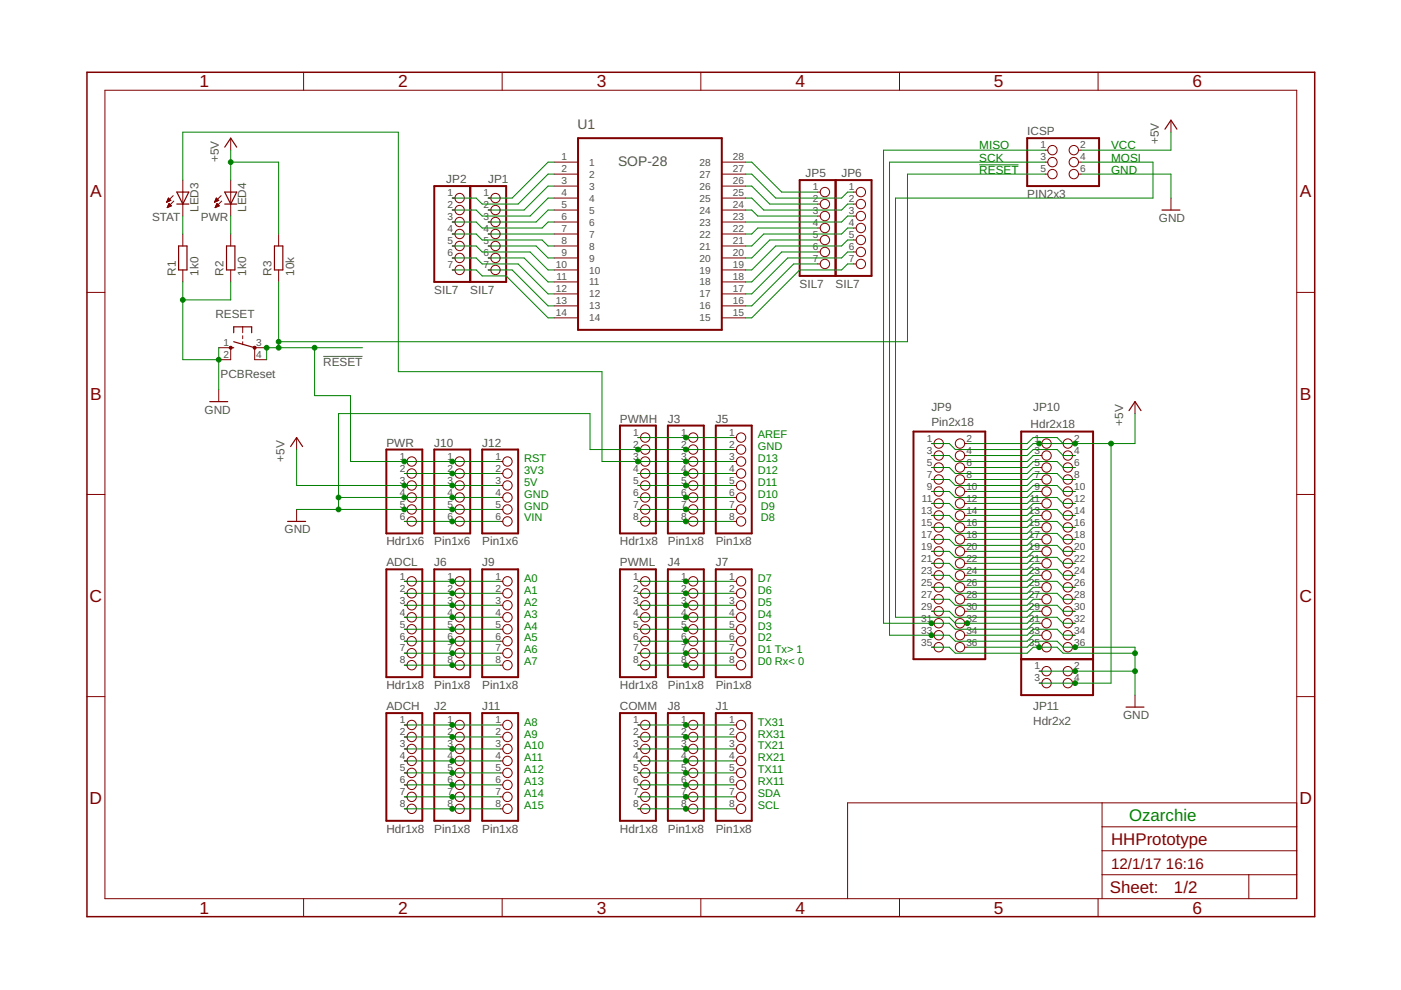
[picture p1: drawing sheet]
<svg xmlns="http://www.w3.org/2000/svg" width="297mm" height="210mm" viewBox="0 0 297 210" stroke-linecap="round" stroke-linejoin="round" font-family="sans-serif">
<path d="M68.5 75.6h8.4" fill="none" stroke="#505050" stroke-width=".21"/>
<g fill="none" stroke="#800000" stroke-width=".42">
<path d="M92.1 39.5h15.2v20.3h-15.2zM99.7 39.5v20.3M122.6 29.3h30.4v40.6h-30.4zM169.5 38.2h15.3v20.3h-15.3zM177.2 38.2v20.3M217.8 29.3h15.2v10.2h-15.2zM81.9 95.3h7.6v17.8h-7.6zM92.1 95.3h7.6v17.8h-7.6zM102.2 95.3h7.7v17.8h-7.7zM131.4 90.2h7.7v22.9h-7.7zM141.6 90.2h7.6v22.9h-7.6zM151.8 90.2h7.6v22.9h-7.6z"/>
<path d="M193.7 91.5h15.2v48.3h-15.2zM216.5 91.5h15.3v55.9h-15.3zM81.9 120.7h7.6v22.9h-7.6zM92.1 120.7h7.6v22.9h-7.6zM102.2 120.7h7.7v22.9h-7.7zM131.4 120.7h7.7v22.9h-7.7zM141.6 120.7h7.6v22.9h-7.6zM151.8 120.7h7.6v22.9h-7.6zM216.5 139.8h15.3M81.9 151.2h7.6v22.8h-7.6zM92.1 151.2h7.6v22.8h-7.6zM102.2 151.2h7.7v22.8h-7.7z"/>
<path d="M131.4 151.2h7.7v22.8h-7.7zM141.6 151.2h7.6v22.8h-7.6zM151.8 151.2h7.6v22.8h-7.6z"/>
</g>
<g fill="none" stroke="#800000" stroke-width=".21">
<path d="M22.2 19.1h252.7v171.4h-252.7zM64.4 15.3v3.8M106.5 15.3v3.8M148.6 15.3v3.8M190.7 15.3v3.8M232.8 15.3v3.8M38.8 38.2v7.6M48.9 29.3v2.5M48.9 38.2v7.6M117.5 34.4h5.1M117.5 36.9h5.1M117.5 39.5h5.1"/>
<path d="M153 34.4h5.1M153 36.9h5.1M153 39.5h5.1M221.6 31.8h.6M221.6 34.4h.6M221.6 36.9h.6M228.7 31.8h.5M228.7 34.4h.5M228.7 36.9h.5M248.3 25.5v2.5M35.3 42.9h.1M35.4 42.7h.2"/>
<path d="M35.4 42.6h.5M35.5 43.9h.1M35.5 42.5h.7M35.5 42.4h.6M35.5 43.8h.4M35.6 42.3h.4M35.6 43.7h.6M35.6 42.1h.3M35.6 43.6h.7M35.7 42h.1M35.7 43.5h.5M35.8 43.3h.2"/>
<path d="M35.8 43.2h.1M35.8 43.1l.5 .5-.8 .4zM36.2 42.5l-.5-.5-.4 .9M36.2 42.5l-.9 .4M36.7 41.5l-1.4 1.4M36.9 42.6l-1.4 1.4M38.8 49.6v2.6M38.8 57.2v2.6M45.5 42.9h.1M45.6 42.7h.2M45.6 42.6h.5M45.6 42.5h.8"/>
<path d="M45.6 43.9h.2M45.7 42.4h.5M45.7 43.8h.4M45.7 42.3h.4M45.7 43.7h.7M45.8 42.1h.2M45.8 43.6h.6M45.8 42h.1M45.8 43.5h.5M45.9 43.3h.3M46 43.2h.1M46 43.1l.5 .5-.9 .4z"/>
<path d="M46.4 42.5l-.5-.5-.4 .9M46.4 42.5l-.9 .4M46.9 41.5l-1.4 1.4M47 42.6l-1.4 1.4M48.9 49.6v2.6M48.9 57.2v2.6M59.1 49.6v2.6M59.1 57.2v2.6M95.9 42h.6M95.9 44.5h.6M95.9 47.1h.6M95.9 49.6h.6"/>
<path d="M95.9 52.2h.6M95.9 54.7h.6M95.9 57.2h.6M103.5 42h.6M103.5 44.5h.6M103.5 47.1h.6M103.5 49.6h.6M103.5 52.2h.6M103.5 54.7h.6M103.5 57.2h.6M117.5 42h5.1M117.5 44.5h5.1"/>
<path d="M117.5 47.1h5.1M117.5 49.6h5.1M117.5 52.2h5.1M117.5 54.7h5.1M117.5 57.2h5.1M117.5 59.8h5.1M153 42h5.1M153 44.5h5.1M153 47.1h5.1M153 49.6h5.1M153 52.2h5.1M153 54.7h5.1"/>
<path d="M153 57.2h5.1M153 59.8h5.1M173.4 40.7h.5M173.4 43.3h.5M173.4 45.8h.5M173.4 48.3h.5M173.4 50.9h.5M173.4 53.4h.5M173.4 56h.5M181 40.7h.5M181 43.3h.5M181 45.8h.5"/>
<path d="M181 48.3h.5M181 50.9h.5M181 53.4h.5M181 56h.5M248.3 42v2.5M18.4 62h3.8M46.4 73.7h2.5v2.6h-2.5M51.5 69.3v1.2M51.5 71.2v.6M51.5 72.5v.6M56.5 73.7h-2.5v2.6h2.5M117.5 62.3h5.1"/>
<path d="M117.5 64.9h5.1M117.5 67.4h5.1M153 62.3h5.1M153 64.9h5.1M153 67.4h5.1M274.9 62h3.8M46.4 82.6v2.6M62.9 92.8v2.5M85.7 97.9h.6M95.9 97.9h.6M106 97.9h.6M135.3 92.8h.5"/>
<path d="M135.3 95.3h.5M135.3 97.9h.5M145.4 92.8h.6M145.4 95.3h.6M145.4 97.9h.6M155.6 92.8h.5M155.6 95.3h.5M155.6 97.9h.5M197.5 94h.5M197.5 96.6h.5M197.5 99.1h.5M204.5 94h.6"/>
<path d="M204.5 96.6h.6M204.5 99.1h.6M220.3 94h.6M220.3 96.6h.6M220.3 99.1h.6M227.4 94h.5M227.4 96.6h.5M227.4 99.1h.5M240.6 85.2v2.5M18.4 104.8h3.8M62.9 108v2.6M85.7 100.4h.6"/>
<path d="M85.7 102.9h.6M85.7 105.5h.6M85.7 108h.6M85.7 110.6h.6M95.9 100.4h.6M95.9 102.9h.6M95.9 105.5h.6M95.9 108h.6M95.9 110.6h.6M106 100.4h.6M106 102.9h.6M106 105.5h.6"/>
<path d="M106 108h.6M106 110.6h.6M135.3 100.4h.5M135.3 102.9h.5M135.3 105.5h.5M135.3 108h.5M135.3 110.6h.5M145.4 100.4h.6M145.4 102.9h.6M145.4 105.5h.6M145.4 108h.6M145.4 110.6h.6"/>
<path d="M155.6 100.4h.5M155.6 102.9h.5M155.6 105.5h.5M155.6 108h.5M155.6 110.6h.5M197.5 101.7h.5M197.5 104.2h.5M197.5 106.7h.5M197.5 109.3h.5M197.5 111.8h.5M197.5 114.4h.5M197.5 116.9h.5"/>
<path d="M197.5 119.4h.5M204.5 101.7h.6M204.5 104.2h.6M204.5 106.7h.6M204.5 109.3h.6M204.5 111.8h.6M204.5 114.4h.6M204.5 116.9h.6M204.5 119.4h.6M220.3 101.7h.6M220.3 104.2h.6M220.3 106.7h.6"/>
<path d="M220.3 109.3h.6M220.3 111.8h.6M220.3 114.4h.6M220.3 116.9h.6M220.3 119.4h.6M227.4 101.7h.5M227.4 104.2h.5M227.4 106.7h.5M227.4 109.3h.5M227.4 111.8h.5M227.4 114.4h.5M227.4 116.9h.5"/>
<path d="M227.4 119.4h.5M274.9 104.8h3.8M85.7 123.3h.6M85.7 125.8h.6M85.7 128.3h.6M85.7 130.9h.6M85.7 133.4h.6M85.7 136h.6M85.7 138.5h.6M95.9 123.3h.6M95.9 125.8h.6M95.9 128.3h.6"/>
<path d="M95.9 130.9h.6M95.9 133.4h.6M95.9 136h.6M95.9 138.5h.6M106 123.3h.6M106 125.8h.6M106 128.3h.6M106 130.9h.6M106 133.4h.6M106 136h.6M106 138.5h.6M135.3 123.3h.5"/>
<path d="M135.3 125.8h.5M135.3 128.3h.5M135.3 130.9h.5M135.3 133.4h.5M135.3 136h.5M135.3 138.5h.5M145.4 123.3h.6M145.4 125.8h.6M145.4 128.3h.6M145.4 130.9h.6M145.4 133.4h.6M145.4 136h.6"/>
<path d="M145.4 138.5h.6M155.6 123.3h.5M155.6 125.8h.5M155.6 128.3h.5M155.6 130.9h.5M155.6 133.4h.5M155.6 136h.5M155.6 138.5h.5M197.5 122h.5M197.5 124.5h.5M197.5 127.1h.5M197.5 129.6h.5"/>
<path d="M197.5 132.1h.5M197.5 134.7h.5M197.5 137.2h.5M204.5 122h.6M204.5 124.5h.6M204.5 127.1h.6M204.5 129.6h.6M204.5 132.1h.6M204.5 134.7h.6M204.5 137.2h.6M220.3 122h.6M220.3 124.5h.6"/>
<path d="M220.3 127.1h.6M220.3 129.6h.6M220.3 132.1h.6M220.3 134.7h.6M220.3 137.2h.6M227.4 122h.5M227.4 124.5h.5M227.4 127.1h.5M227.4 129.6h.5M227.4 132.1h.5M227.4 134.7h.5M227.4 137.2h.5"/>
<path d="M18.4 147.7h3.8M85.7 141h.6M85.7 153.7h.6M85.7 156.3h.6M85.7 158.8h.6M95.9 141h.6M95.9 153.7h.6M95.9 156.3h.6M95.9 158.8h.6M106 141h.6M106 153.7h.6M106 156.3h.6"/>
<path d="M106 158.8h.6M135.3 141h.5M135.3 153.7h.5M135.3 156.3h.5M135.3 158.8h.5M145.4 141h.6M145.4 153.7h.6M145.4 156.3h.6M145.4 158.8h.6M155.6 141h.5M155.6 153.7h.5M155.6 156.3h.5"/>
<path d="M155.6 158.8h.5M220.3 142.3h.6M220.3 144.8h.6M227.4 142.3h.5M227.4 144.8h.5M240.6 147.4v2.5M274.9 147.7h3.8M85.7 161.3h.6M85.7 163.9h.6M85.7 166.4h.6M85.7 169h.6M85.7 171.5h.6"/>
<path d="M95.9 161.3h.6M95.9 163.9h.6M95.9 166.4h.6M95.9 169h.6M95.9 171.5h.6M106 161.3h.6M106 163.9h.6M106 166.4h.6M106 169h.6M106 171.5h.6M135.3 161.3h.5M135.3 163.9h.5"/>
<path d="M135.3 166.4h.5M135.3 169h.5M135.3 171.5h.5M145.4 161.3h.6M145.4 163.9h.6M145.4 166.4h.6M145.4 169h.6M145.4 171.5h.6M155.6 161.3h.5M155.6 163.9h.5M155.6 166.4h.5M155.6 169h.5"/>
<path d="M155.6 171.5h.5M233.7 170.2v20.3M233.7 175.3h41.2M274.9 170.2h-95.2v20.3M64.4 190.5v3.9M106.5 190.5v3.9M148.6 190.5v3.9M190.7 190.5v3.9M232.8 190.5v3.9M233.7 185.5h41.2M233.7 180.4h41.2M264.8 185.5v5"/>
<circle cx="223.1" cy="31.8" r=".99"/>
<circle cx="223.1" cy="34.4" r=".99"/>
<circle cx="223.1" cy="36.9" r=".99"/>
<circle cx="227.7" cy="31.8" r=".99"/>
<circle cx="227.7" cy="34.4" r=".99"/>
<circle cx="227.7" cy="36.9" r=".99"/>
<circle cx="97.5" cy="42" r=".99"/>
<circle cx="97.5" cy="47.1" r=".99"/>
<circle cx="97.5" cy="54.7" r=".99"/>
<circle cx="97.5" cy="57.2" r=".99"/>
<circle cx="97.5" cy="44.5" r=".99"/>
<circle cx="97.5" cy="52.2" r=".99"/>
<circle cx="97.5" cy="49.6" r=".99"/>
<circle cx="105.1" cy="42" r=".99"/>
<circle cx="105.1" cy="47.1" r=".99"/>
<circle cx="105.1" cy="49.6" r=".99"/>
<circle cx="105.1" cy="52.2" r=".99"/>
<circle cx="105.1" cy="44.5" r=".99"/>
<circle cx="105.1" cy="54.7" r=".99"/>
<circle cx="105.1" cy="57.2" r=".99"/>
<circle cx="174.9" cy="40.7" r=".99"/>
<circle cx="174.9" cy="43.3" r=".99"/>
<circle cx="174.9" cy="48.3" r=".99"/>
<circle cx="174.9" cy="50.9" r=".99"/>
<circle cx="174.9" cy="53.4" r=".99"/>
<circle cx="174.9" cy="45.8" r=".99"/>
<circle cx="174.9" cy="56" r=".99"/>
<circle cx="182.5" cy="40.7" r=".99"/>
<circle cx="182.5" cy="43.3" r=".99"/>
<circle cx="182.5" cy="45.8" r=".99"/>
<circle cx="182.5" cy="50.9" r=".99"/>
<circle cx="182.5" cy="56" r=".99"/>
<circle cx="182.5" cy="48.3" r=".99"/>
<circle cx="182.5" cy="53.4" r=".99"/>
<circle cx="87.3" cy="97.9" r=".99"/>
<circle cx="97.5" cy="97.9" r=".99"/>
<circle cx="107.6" cy="97.9" r=".99"/>
<circle cx="136.8" cy="97.9" r=".99"/>
<circle cx="136.8" cy="95.3" r=".99"/>
<circle cx="136.8" cy="92.8" r=".99"/>
<circle cx="147" cy="97.9" r=".99"/>
<circle cx="147" cy="92.8" r=".99"/>
<circle cx="147" cy="95.3" r=".99"/>
<circle cx="157.1" cy="92.8" r=".99"/>
<circle cx="157.1" cy="95.3" r=".99"/>
<circle cx="157.1" cy="97.9" r=".99"/>
<circle cx="199" cy="96.6" r=".99"/>
<circle cx="199" cy="99.1" r=".99"/>
<circle cx="199" cy="94" r=".99"/>
<circle cx="203.5" cy="96.6" r=".99"/>
<circle cx="203.5" cy="94" r=".99"/>
<circle cx="203.5" cy="99.1" r=".99"/>
<circle cx="221.9" cy="96.6" r=".99"/>
<circle cx="221.9" cy="94" r=".99"/>
<circle cx="221.9" cy="99.1" r=".99"/>
<circle cx="226.4" cy="96.6" r=".99"/>
<circle cx="226.4" cy="99.1" r=".99"/>
<circle cx="226.4" cy="94" r=".99"/>
<circle cx="87.3" cy="100.4" r=".99"/>
<circle cx="87.3" cy="102.9" r=".99"/>
<circle cx="87.3" cy="108" r=".99"/>
<circle cx="87.3" cy="110.6" r=".99"/>
<circle cx="87.3" cy="105.5" r=".99"/>
<circle cx="97.5" cy="110.6" r=".99"/>
<circle cx="97.5" cy="100.4" r=".99"/>
<circle cx="97.5" cy="102.9" r=".99"/>
<circle cx="97.5" cy="105.5" r=".99"/>
<circle cx="97.5" cy="108" r=".99"/>
<circle cx="107.6" cy="108" r=".99"/>
<circle cx="107.6" cy="100.4" r=".99"/>
<circle cx="107.6" cy="102.9" r=".99"/>
<circle cx="107.6" cy="110.6" r=".99"/>
<circle cx="107.6" cy="105.5" r=".99"/>
<circle cx="136.8" cy="105.5" r=".99"/>
<circle cx="136.8" cy="108" r=".99"/>
<circle cx="136.8" cy="102.9" r=".99"/>
<circle cx="136.8" cy="110.6" r=".99"/>
<circle cx="136.8" cy="100.4" r=".99"/>
<circle cx="147" cy="102.9" r=".99"/>
<circle cx="147" cy="100.4" r=".99"/>
<circle cx="147" cy="105.5" r=".99"/>
<circle cx="147" cy="108" r=".99"/>
<circle cx="147" cy="110.6" r=".99"/>
<circle cx="157.1" cy="108" r=".99"/>
<circle cx="157.1" cy="102.9" r=".99"/>
<circle cx="157.1" cy="105.5" r=".99"/>
<circle cx="157.1" cy="100.4" r=".99"/>
<circle cx="157.1" cy="110.6" r=".99"/>
<circle cx="199" cy="104.2" r=".99"/>
<circle cx="199" cy="106.7" r=".99"/>
<circle cx="199" cy="111.8" r=".99"/>
<circle cx="199" cy="116.9" r=".99"/>
<circle cx="199" cy="101.7" r=".99"/>
<circle cx="199" cy="109.3" r=".99"/>
<circle cx="199" cy="114.4" r=".99"/>
<circle cx="199" cy="119.4" r=".99"/>
<circle cx="203.5" cy="101.7" r=".99"/>
<circle cx="203.5" cy="106.7" r=".99"/>
<circle cx="203.5" cy="109.3" r=".99"/>
<circle cx="203.5" cy="111.8" r=".99"/>
<circle cx="203.5" cy="116.9" r=".99"/>
<circle cx="203.5" cy="119.4" r=".99"/>
<circle cx="203.5" cy="104.2" r=".99"/>
<circle cx="203.5" cy="114.4" r=".99"/>
<circle cx="221.9" cy="101.7" r=".99"/>
<circle cx="221.9" cy="104.2" r=".99"/>
<circle cx="221.9" cy="109.3" r=".99"/>
<circle cx="221.9" cy="111.8" r=".99"/>
<circle cx="221.9" cy="116.9" r=".99"/>
<circle cx="221.9" cy="119.4" r=".99"/>
<circle cx="221.9" cy="106.7" r=".99"/>
<circle cx="221.9" cy="114.4" r=".99"/>
<circle cx="226.4" cy="106.7" r=".99"/>
<circle cx="226.4" cy="111.8" r=".99"/>
<circle cx="226.4" cy="104.2" r=".99"/>
<circle cx="226.4" cy="114.4" r=".99"/>
<circle cx="226.4" cy="116.9" r=".99"/>
<circle cx="226.4" cy="101.7" r=".99"/>
<circle cx="226.4" cy="109.3" r=".99"/>
<circle cx="226.4" cy="119.4" r=".99"/>
<circle cx="87.3" cy="130.9" r=".99"/>
<circle cx="87.3" cy="123.3" r=".99"/>
<circle cx="87.3" cy="125.8" r=".99"/>
<circle cx="87.3" cy="133.4" r=".99"/>
<circle cx="87.3" cy="136" r=".99"/>
<circle cx="87.3" cy="138.5" r=".99"/>
<circle cx="87.3" cy="128.3" r=".99"/>
<circle cx="97.5" cy="123.3" r=".99"/>
<circle cx="97.5" cy="125.8" r=".99"/>
<circle cx="97.5" cy="128.3" r=".99"/>
<circle cx="97.5" cy="130.9" r=".99"/>
<circle cx="97.5" cy="136" r=".99"/>
<circle cx="97.5" cy="133.4" r=".99"/>
<circle cx="97.5" cy="138.5" r=".99"/>
<circle cx="107.6" cy="123.3" r=".99"/>
<circle cx="107.6" cy="125.8" r=".99"/>
<circle cx="107.6" cy="136" r=".99"/>
<circle cx="107.6" cy="128.3" r=".99"/>
<circle cx="107.6" cy="130.9" r=".99"/>
<circle cx="107.6" cy="133.4" r=".99"/>
<circle cx="107.6" cy="138.5" r=".99"/>
<circle cx="136.8" cy="136" r=".99"/>
<circle cx="136.8" cy="128.3" r=".99"/>
<circle cx="136.8" cy="125.8" r=".99"/>
<circle cx="136.8" cy="130.9" r=".99"/>
<circle cx="136.8" cy="133.4" r=".99"/>
<circle cx="136.8" cy="138.5" r=".99"/>
<circle cx="136.8" cy="123.3" r=".99"/>
<circle cx="147" cy="128.3" r=".99"/>
<circle cx="147" cy="130.9" r=".99"/>
<circle cx="147" cy="136" r=".99"/>
<circle cx="147" cy="123.3" r=".99"/>
<circle cx="147" cy="125.8" r=".99"/>
<circle cx="147" cy="138.5" r=".99"/>
<circle cx="147" cy="133.4" r=".99"/>
<circle cx="157.1" cy="123.3" r=".99"/>
<circle cx="157.1" cy="128.3" r=".99"/>
<circle cx="157.1" cy="133.4" r=".99"/>
<circle cx="157.1" cy="136" r=".99"/>
<circle cx="157.1" cy="125.8" r=".99"/>
<circle cx="157.1" cy="130.9" r=".99"/>
<circle cx="157.1" cy="138.5" r=".99"/>
<circle cx="199" cy="127.1" r=".99"/>
<circle cx="199" cy="124.5" r=".99"/>
<circle cx="199" cy="134.7" r=".99"/>
<circle cx="199" cy="122" r=".99"/>
<circle cx="199" cy="132.1" r=".99"/>
<circle cx="199" cy="137.2" r=".99"/>
<circle cx="199" cy="129.6" r=".99"/>
<circle cx="203.5" cy="127.1" r=".99"/>
<circle cx="203.5" cy="134.7" r=".99"/>
<circle cx="203.5" cy="122" r=".99"/>
<circle cx="203.5" cy="124.5" r=".99"/>
<circle cx="203.5" cy="132.1" r=".99"/>
<circle cx="203.5" cy="137.2" r=".99"/>
<circle cx="203.5" cy="129.6" r=".99"/>
<circle cx="221.9" cy="122" r=".99"/>
<circle cx="221.9" cy="129.6" r=".99"/>
<circle cx="221.9" cy="127.1" r=".99"/>
<circle cx="221.9" cy="124.5" r=".99"/>
<circle cx="221.9" cy="134.7" r=".99"/>
<circle cx="221.9" cy="132.1" r=".99"/>
<circle cx="221.9" cy="137.2" r=".99"/>
<circle cx="226.4" cy="127.1" r=".99"/>
<circle cx="226.4" cy="122" r=".99"/>
<circle cx="226.4" cy="124.5" r=".99"/>
<circle cx="226.4" cy="137.2" r=".99"/>
<circle cx="226.4" cy="129.6" r=".99"/>
<circle cx="226.4" cy="132.1" r=".99"/>
<circle cx="226.4" cy="134.7" r=".99"/>
<circle cx="87.3" cy="153.7" r=".99"/>
<circle cx="87.3" cy="141" r=".99"/>
<circle cx="87.3" cy="158.8" r=".99"/>
<circle cx="87.3" cy="156.3" r=".99"/>
<circle cx="97.5" cy="156.3" r=".99"/>
<circle cx="97.5" cy="153.7" r=".99"/>
<circle cx="97.5" cy="141" r=".99"/>
<circle cx="97.5" cy="158.8" r=".99"/>
<circle cx="107.6" cy="141" r=".99"/>
<circle cx="107.6" cy="153.7" r=".99"/>
<circle cx="107.6" cy="156.3" r=".99"/>
<circle cx="107.6" cy="158.8" r=".99"/>
<circle cx="136.8" cy="141" r=".99"/>
<circle cx="136.8" cy="158.8" r=".99"/>
<circle cx="136.8" cy="156.3" r=".99"/>
<circle cx="136.8" cy="153.7" r=".99"/>
<circle cx="147" cy="141" r=".99"/>
<circle cx="147" cy="153.7" r=".99"/>
<circle cx="147" cy="156.3" r=".99"/>
<circle cx="147" cy="158.8" r=".99"/>
<circle cx="157.1" cy="141" r=".99"/>
<circle cx="157.1" cy="153.7" r=".99"/>
<circle cx="157.1" cy="156.3" r=".99"/>
<circle cx="157.1" cy="158.8" r=".99"/>
<circle cx="221.9" cy="144.8" r=".99"/>
<circle cx="221.9" cy="142.3" r=".99"/>
<circle cx="226.4" cy="144.8" r=".99"/>
<circle cx="226.4" cy="142.3" r=".99"/>
<circle cx="87.3" cy="161.3" r=".99"/>
<circle cx="87.3" cy="163.9" r=".99"/>
<circle cx="87.3" cy="169" r=".99"/>
<circle cx="87.3" cy="166.4" r=".99"/>
<circle cx="87.3" cy="171.5" r=".99"/>
<circle cx="97.5" cy="166.4" r=".99"/>
<circle cx="97.5" cy="161.3" r=".99"/>
<circle cx="97.5" cy="169" r=".99"/>
<circle cx="97.5" cy="171.5" r=".99"/>
<circle cx="97.5" cy="163.9" r=".99"/>
<circle cx="107.6" cy="169" r=".99"/>
<circle cx="107.6" cy="161.3" r=".99"/>
<circle cx="107.6" cy="163.9" r=".99"/>
<circle cx="107.6" cy="171.5" r=".99"/>
<circle cx="107.6" cy="166.4" r=".99"/>
<circle cx="136.8" cy="161.3" r=".99"/>
<circle cx="136.8" cy="171.5" r=".99"/>
<circle cx="136.8" cy="163.9" r=".99"/>
<circle cx="136.8" cy="166.4" r=".99"/>
<circle cx="136.8" cy="169" r=".99"/>
<circle cx="147" cy="161.3" r=".99"/>
<circle cx="147" cy="166.4" r=".99"/>
<circle cx="147" cy="169" r=".99"/>
<circle cx="147" cy="171.5" r=".99"/>
<circle cx="147" cy="163.9" r=".99"/>
<circle cx="157.1" cy="163.9" r=".99"/>
<circle cx="157.1" cy="169" r=".99"/>
<circle cx="157.1" cy="171.5" r=".99"/>
<circle cx="157.1" cy="161.3" r=".99"/>
<circle cx="157.1" cy="166.4" r=".99"/>
</g>
<g fill="none" stroke="#800000" stroke-width=".25">
<path d="M47.6 31.2l1.3-1.9 1.3 1.9M247 27.4l1.3-1.9 1.2 1.9M37.5 40.7h2.5l-1.2 2.6zM37.5 43.3h2.5M37.9 52.2h1.7v5h-1.7zM47.6 43.3h2.6M47.6 40.7h2.6l-1.3 2.6zM48 52.2h1.8v5h-1.8zM58.2 52.2h1.8v5h-1.8zM246.4 44.5h3.8M48.9 73.7h.7M49.6 70.5v-1.2h3.8v1.2"/>
<path d="M49.6 72.5l4.4 1.2M44.5 85.2h3.8M61.6 94.7l1.3-1.9 1.3 1.9M239.4 87.1l1.2-1.9 1.3 1.9M61 110.6h3.8M238.7 149.9h3.8"/>
</g>
<g fill="#800000" stroke="#800000" stroke-width=".21">
<circle cx="54" cy="73.7" r=".33"/>
<circle cx="48.9" cy="73.7" r=".33"/>
</g>
<path d="M18.4 15.3h260.3v179.1h-260.3z" fill="none" stroke="#800000" stroke-width=".32"/>
<g fill="none" stroke="#008000" stroke-width=".21">
<path d="M38.8 38.2v-10.2h45.7v50.8h43.1v19.1h28M48.9 31.8v6.4M48.9 34.4h10.2v15.2M117.5 34.4h-1.3l-7.6 7.6h-5.1M117.5 36.9h-1.3l-6.3 6.4h-7.7l-1.2-1.3h-5.1M117.5 39.5h-1.3l-5.1 5h-7.6M158.1 34.4h1.3l6.3 6.3h7.7M158.1 36.9h1.3l5.1 5.1h13.9l1.3-1.3h1.3M158.1 39.5h1.3l3.8 3.8h10.2M207.6 34.9h8.3M221.6 31.8h-34.3v100.3h14l1.2 1.3h15.3l1.3-1.3h1.2M221.6 34.4h-33v100.3h12.7l1.2 1.3h15.3l1.3-1.3h1.2"/>
<path d="M221.6 36.9h-29.2v35.6h-133.3M229.2 36.9h19.1v5.1M229.2 34.4h15.3v7.6h-54.6v88.9h11.4l1.2 1.2h15.3l1.3-1.2h5l1.3 1.2h2.5M248.3 28v3.8h-19.1M38.8 45.8v3.8M38.8 59.8v16.5h7.6M48.9 45.8v3.8M48.9 59.8v3.8h-10.1M59.1 59.8v13.9M95.9 47.1h5.1l1.2 1.2h12.7l1.3-1.2h1.3M95.9 54.7h5.1l1.2 1.3h7.7l6.3 6.3h1.3M95.9 49.6h5.1l1.2 1.3h12.7l1.3 1.3h1.3"/>
<path d="M95.9 52.2h5.1l1.2 1.2h10.2l3.8 3.8h1.3M95.9 57.2h5.1l1.2 1.3h5.1l8.9 8.9h1.3M103.5 54.7h7.6l5.1 5.1h1.3M103.5 49.6h14M103.5 57.2h5.1l7.6 7.7h1.3M103.5 52.2h10.2l2.5 2.5h1.3M117.5 42h-1.3l-3.8 3.8h-10.2l-1.2-1.3h-5.1M117.5 44.5h-1.3l-2.5 2.6h-10.2M158.1 44.5h1.3l1.3 1.3h12.7M158.1 42h1.3l2.5 2.5h16.5l1.3-1.2h1.3M173.4 48.3h-12.7l-1.3 1.3h-1.3M173.4 50.9h-10.2l-3.8 3.8h-1.3"/>
<path d="M173.4 53.4h-7.7l-6.3 6.4h-1.3M173.4 56h-5.1l-8.9 8.9h-1.3M181 45.8h-1.3l-1.3 1.3h-20.3M181 48.3h-1.3l-1.3 1.3h-16.5l-2.5 2.6h-1.3M181 50.9h-1.3l-1.3 1.3h-13.9l-5.1 5h-1.3M181 53.4h-1.3l-1.3 1.3h-11.4l-7.6 7.6h-1.3M181 56h-1.3l-1.3 1.2h-8.9l-10.1 10.2h-1.3M46.4 73.7v8.9M66.7 73.7v10.2h7.6v14h31.7M76.9 73.7h-20.4v2.6M62.9 95.3v7.6h43.1M135.3 92.8h20.3"/>
<path d="M155.6 95.3h-30.5v-7.6h-53.3v20.3M197.5 96.6h3.8l1.2 1.3h15.3l1.3-1.3h1.2M197.5 99.1h3.8l1.2 1.3h15.3l1.3-1.3h1.2M205.1 94h12.7l1.3-1.2h5l1.3 1.2M205.1 96.6h12.7l1.3-1.3h5l1.3 1.3h2.5M205.1 99.1h12.7l1.3-1.2h5l1.3 1.2h2.5M235.6 94v50.8h-15.3M240.6 87.7v6.3h-21.5l-1.3 1.3h-15.3l-1.2-1.3h-3.8M62.9 108h43.1M71.8 105.5h34.2M85.7 110.6h20.3M85.7 100.4h20.3"/>
<path d="M135.3 102.9h20.3M135.3 105.5h20.3M135.3 108h20.3M135.3 110.6h20.3M135.3 100.4h20.3M197.5 101.7h3.8l1.2 1.2h15.3l1.3-1.2h1.2M197.5 104.2h3.8l1.2 1.3h15.3l1.3-1.3h1.2M197.5 106.7h3.8l1.2 1.3h15.3l1.3-1.3h1.2M197.5 109.3h3.8l1.2 1.3h15.3l1.3-1.3h1.2M197.5 111.8h3.8l1.2 1.3h15.3l1.3-1.3h1.2M197.5 114.4h3.8l1.2 1.2h15.3l1.3-1.2h1.2M197.5 116.9h3.8l1.2 1.3h15.3l1.3-1.3h1.2"/>
<path d="M197.5 119.4h3.8l1.2 1.3h15.3l1.3-1.3h1.2M205.1 104.2h12.7l1.3-1.3h5l1.3 1.3h2.5M205.1 106.7h12.7l1.3-1.2h5l1.3 1.2h2.5M205.1 109.3h12.7l1.3-1.3h5l1.3 1.3h2.5M205.1 111.8h12.7l1.3-1.2h5l1.3 1.2h2.5M205.1 101.7h12.7l1.3-1.3h5l1.3 1.3h2.5M205.1 114.4h12.7l1.3-1.3h5l1.3 1.3h2.5M205.1 116.9h12.7l1.3-1.3h5l1.3 1.3h2.5M205.1 119.4h12.7l1.3-1.2h5l1.3 1.2h2.5M85.7 138.5h20.3M85.7 136h20.3M85.7 123.3h20.3"/>
<path d="M85.7 125.8h20.3M85.7 128.3h20.3M85.7 130.9h20.3M85.7 133.4h20.3M135.3 138.5h20.3M135.3 136h20.3M135.3 123.3h20.3M135.3 125.8h20.3M135.3 128.3h20.3M135.3 130.9h20.3M135.3 133.4h20.3M197.5 137.2h3.8l1.2 1.3h15.3l1.3-1.3h5l1.3 1.3h15.2"/>
<path d="M197.5 122h3.8l1.2 1.3h15.3l1.3-1.3h1.2M197.5 124.5h3.8l1.2 1.3h15.3l1.3-1.3h1.2M197.5 127.1h3.8l1.2 1.2h15.3l1.3-1.2h1.2M197.5 129.6h3.8l1.2 1.3h15.3l1.3-1.3h1.2M205.1 137.2h12.7l1.3-1.2h5l1.3 1.2h15.2v10.2M205.1 124.5h12.7l1.3-1.2h5l1.3 1.2h2.5M205.1 127.1h12.7l1.3-1.3h5l1.3 1.3h2.5M205.1 129.6h12.7l1.3-1.3h5l1.3 1.3h2.5M205.1 134.7h12.7l1.3-1.3h5l1.3 1.3h2.5M205.1 122h12.7l1.3-1.3h5l1.3 1.3h2.5M85.7 141h20.3M85.7 153.7h20.3"/>
<path d="M85.7 156.3h20.3M85.7 158.8h20.3M135.3 141h20.3M135.3 153.7h20.3M135.3 156.3h20.3M135.3 158.8h20.3M220.3 142.3h20.3M85.7 161.3h20.3M85.7 163.9h20.3M85.7 166.4h20.3M85.7 169h20.3M85.7 171.5h20.3"/>
<path d="M135.3 161.3h20.3M135.3 163.9h20.3M135.3 166.4h20.3M135.3 169h20.3M135.3 171.5h20.3"/>
</g>
<g fill="#008000" stroke="#008000" stroke-width=".21">
<circle cx="85.7" cy="102.9" r=".51"/>
<circle cx="95.9" cy="102.9" r=".51"/>
<circle cx="235.6" cy="94" r=".51"/>
<circle cx="227.9" cy="94" r=".51"/>
<circle cx="227.9" cy="144.8" r=".51"/>
<circle cx="220.3" cy="94" r=".51"/>
<circle cx="48.9" cy="34.4" r=".51"/>
<circle cx="71.8" cy="108" r=".51"/>
<circle cx="85.7" cy="105.5" r=".51"/>
<circle cx="85.7" cy="108" r=".51"/>
<circle cx="135.3" cy="95.3" r=".51"/>
<circle cx="95.9" cy="105.5" r=".51"/>
<circle cx="95.9" cy="108" r=".51"/>
<circle cx="145.4" cy="95.3" r=".51"/>
<circle cx="71.8" cy="105.5" r=".51"/>
<circle cx="46.4" cy="76.3" r=".51"/>
<circle cx="38.8" cy="63.6" r=".51"/>
<circle cx="240.6" cy="142.3" r=".51"/>
<circle cx="220.3" cy="137.2" r=".51"/>
<circle cx="227.9" cy="142.3" r=".51"/>
<circle cx="240.6" cy="138.5" r=".51"/>
<circle cx="227.9" cy="137.2" r=".51"/>
<circle cx="56.5" cy="73.7" r=".51"/>
<circle cx="59.1" cy="72.5" r=".51"/>
<circle cx="59.1" cy="73.7" r=".51"/>
<circle cx="66.7" cy="73.7" r=".51"/>
<circle cx="85.7" cy="97.9" r=".51"/>
<circle cx="95.9" cy="97.9" r=".51"/>
<circle cx="95.9" cy="110.6" r=".51"/>
<circle cx="95.9" cy="123.3" r=".51"/>
<circle cx="95.9" cy="125.8" r=".51"/>
<circle cx="95.9" cy="128.3" r=".51"/>
<circle cx="95.9" cy="130.9" r=".51"/>
<circle cx="95.9" cy="133.4" r=".51"/>
<circle cx="95.9" cy="136" r=".51"/>
<circle cx="95.9" cy="138.5" r=".51"/>
<circle cx="95.9" cy="141" r=".51"/>
<circle cx="95.9" cy="153.7" r=".51"/>
<circle cx="95.9" cy="156.3" r=".51"/>
<circle cx="95.9" cy="158.8" r=".51"/>
<circle cx="95.9" cy="161.3" r=".51"/>
<circle cx="95.9" cy="163.9" r=".51"/>
<circle cx="95.9" cy="166.4" r=".51"/>
<circle cx="95.9" cy="169" r=".51"/>
<circle cx="145.4" cy="153.7" r=".51"/>
<circle cx="145.4" cy="156.3" r=".51"/>
<circle cx="145.4" cy="158.8" r=".51"/>
<circle cx="145.4" cy="161.3" r=".51"/>
<circle cx="145.4" cy="163.9" r=".51"/>
<circle cx="145.4" cy="166.4" r=".51"/>
<circle cx="145.4" cy="169" r=".51"/>
<circle cx="145.4" cy="171.5" r=".51"/>
<circle cx="95.9" cy="100.4" r=".51"/>
<circle cx="197.5" cy="132.1" r=".51"/>
<circle cx="197.5" cy="134.7" r=".51"/>
<circle cx="145.4" cy="92.8" r=".51"/>
<circle cx="135.3" cy="97.9" r=".51"/>
<circle cx="145.4" cy="97.9" r=".51"/>
<circle cx="145.4" cy="100.4" r=".51"/>
<circle cx="145.4" cy="102.9" r=".51"/>
<circle cx="145.4" cy="105.5" r=".51"/>
<circle cx="145.4" cy="108" r=".51"/>
<circle cx="145.4" cy="110.6" r=".51"/>
<circle cx="145.4" cy="123.3" r=".51"/>
<circle cx="145.4" cy="125.8" r=".51"/>
<circle cx="145.4" cy="128.3" r=".51"/>
<circle cx="145.4" cy="130.9" r=".51"/>
<circle cx="145.4" cy="133.4" r=".51"/>
<circle cx="145.4" cy="136" r=".51"/>
<circle cx="145.4" cy="138.5" r=".51"/>
<circle cx="95.9" cy="171.5" r=".51"/>
<circle cx="145.4" cy="141" r=".51"/>
<circle cx="205.1" cy="132.1" r=".51"/>
</g>
<g font-size="3.7" fill="#800000">
<text x="42.3" y="18.5">1</text>
<text x="84.4" y="18.5">2</text>
<text x="126.5" y="18.5">3</text>
<text x="168.6" y="18.5">4</text>
<text x="210.7" y="18.5">5</text>
<text x="252.9" y="18.5">6</text>
<text x="19.1" y="41.9">A</text>
<text x="275.6" y="41.9">A</text>
<text x="19.1" y="84.7">B</text>
<text x="275.6" y="84.7">B</text>
<text x="19" y="127.6">C</text>
<text x="275.5" y="127.6">C</text>
<text x="19" y="170.4">D</text>
<text x="275.5" y="170.4">D</text>
<text x="42.3" y="193.7">1</text>
<text x="84.4" y="193.7">2</text>
<text x="126.5" y="193.7">3</text>
<text x="168.6" y="193.7">4</text>
<text x="210.7" y="193.7">5</text>
<text x="252.9" y="193.7">6</text>
</g>
<g font-size="3.6" fill="#800000">
<text x="235.6" y="179.1">HHPrototype</text>
<text x="235.3" y="189.4">Sheet:</text>
<text x="248.9" y="189.3">1/2</text>
</g>
<text font-size="3.6" fill="#008000" x="239.4" y="174">Ozarchie</text>
<g font-size="3.2" fill="#800000">
<text x="235.6" y="184.2">12/1/17</text>
<text x="247.2" y="184.2">16:16</text>
</g>
<g font-size="2.9" fill="#505050">
<text x="122.4" y="27.3">U1</text>
<text x="131" y="35.2">SOP-28</text>
</g>
<g font-size="2.5" fill="#505050">
<text x="217.8" y="28.7">ICSP</text>
<text x="46.4" y="34.4" transform="rotate(-90 46.4 34.4)">+5V</text>
<text x="245.7" y="30.6" transform="rotate(-90 245.7 30.6)">+5V</text>
<text x="94.6" y="38.8">JP2</text>
<text x="103.5" y="38.8">JP1</text>
<text x="170.8" y="37.5">JP5</text>
<text x="178.4" y="37.5">JP6</text>
<text x="217.8" y="42">PIN2x3</text>
<text x="32.2" y="46.9">STAT</text>
<text x="42.1" y="44.9" transform="rotate(-90 42.1 44.9)">LED3</text>
<text x="42.6" y="46.9">PWR</text>
<text x="52.2" y="44.9" transform="rotate(-90 52.2 44.9)">LED4</text>
<text x="245.7" y="47.1">GND</text>
<text x="37.3" y="58.5" transform="rotate(-90 37.3 58.5)">R1</text>
<text x="42.1" y="58.5" transform="rotate(-90 42.1 58.5)">1k0</text>
<text x="47.4" y="58.5" transform="rotate(-90 47.4 58.5)">R2</text>
<text x="52.2" y="58.5" transform="rotate(-90 52.2 58.5)">1k0</text>
<text x="57.6" y="58.5" transform="rotate(-90 57.6 58.5)">R3</text>
<text x="62.4" y="58.5" transform="rotate(-90 62.4 58.5)">10k</text>
<text x="92.1" y="62.3">SIL7</text>
<text x="99.7" y="62.3">SIL7</text>
<text x="169.5" y="61">SIL7</text>
<text x="177.2" y="61">SIL7</text>
<text x="45.7" y="67.4">RESET</text>
<text x="68.5" y="77.5">RESET</text>
<text x="46.8" y="80.1">PCBReset</text>
<text x="43.4" y="87.7">GND</text>
<text x="131.4" y="89.6">PWMH</text>
<text x="141.6" y="89.6">J3</text>
<text x="151.8" y="89.6">J5</text>
<text x="197.5" y="87.1">JP9</text>
<text x="219.1" y="87.1">JP10</text>
<text x="81.9" y="94.7">PWR</text>
<text x="92.1" y="94.7">J10</text>
<text x="102.2" y="94.7">J12</text>
<text x="197.5" y="90.2">Pin2x18</text>
<text x="218.5" y="90.7">Hdr2x18</text>
<text x="238.1" y="90.2" transform="rotate(-90 238.1 90.2)">+5V</text>
<text x="60.3" y="97.9" transform="rotate(-90 60.3 97.9)">+5V</text>
<text x="60.3" y="113.1">GND</text>
<text x="81.9" y="115.6">Hdr1x6</text>
<text x="92.1" y="115.6">Pin1x6</text>
<text x="102.2" y="115.6">Pin1x6</text>
<text x="131.4" y="115.6">Hdr1x8</text>
<text x="141.6" y="115.6">Pin1x8</text>
<text x="151.8" y="115.6">Pin1x8</text>
<text x="81.9" y="120.1">ADCL</text>
<text x="92.1" y="120.1">J6</text>
<text x="102.2" y="120.1">J9</text>
<text x="131.4" y="120.1">PWML</text>
<text x="141.6" y="120.1">J4</text>
<text x="151.8" y="120.1">J7</text>
<text x="81.9" y="146.1">Hdr1x8</text>
<text x="92.1" y="146.1">Pin1x8</text>
<text x="102.2" y="146.1">Pin1x8</text>
<text x="131.4" y="146.1">Hdr1x8</text>
<text x="141.6" y="146.1">Pin1x8</text>
<text x="151.8" y="146.1">Pin1x8</text>
<text x="81.9" y="150.5">ADCH</text>
<text x="92.1" y="150.5">J2</text>
<text x="102.2" y="150.5">J11</text>
<text x="131.4" y="150.5">COMM</text>
<text x="141.6" y="150.5">J8</text>
<text x="151.8" y="150.5">J1</text>
<text x="219.1" y="153.7">Hdr2x2</text>
<text x="219.1" y="150.5">JP11</text>
<text x="238.1" y="152.5">GND</text>
<text x="81.9" y="176.6">Hdr1x8</text>
<text x="92.1" y="176.6">Pin1x8</text>
<text x="102.2" y="176.6">Pin1x8</text>
<text x="131.4" y="176.6">Hdr1x8</text>
<text x="141.6" y="176.6">Pin1x8</text>
<text x="151.8" y="176.6">Pin1x8</text>
</g>
<g font-size="2.5" fill="#008000">
<text x="207.6" y="31.6">MISO</text>
<text x="207.6" y="34.2">SCK</text>
<text x="235.6" y="31.6">VCC</text>
<text x="235.6" y="34.2">MOSI</text>
<text x="207.6" y="36.9">RESET</text>
<text x="235.6" y="36.9">GND</text>
</g>
<g font-size="2.3" fill="#008000">
<text x="160.7" y="92.9">AREF</text>
<text x="160.7" y="95.4">GND</text>
<text x="111.1" y="98">RST</text>
<text x="111.1" y="100.5">3V3</text>
<text x="160.7" y="98">D13</text>
<text x="160.7" y="100.5">D12</text>
<text x="111.1" y="103">5V</text>
<text x="111.1" y="105.5">GND</text>
<text x="160.7" y="103">D11</text>
<text x="160.7" y="105.5">D10</text>
<text x="111.1" y="108">GND</text>
<text x="111.1" y="110.6">VIN</text>
<text x="161.3" y="108">D9</text>
<text x="161.3" y="110.6">D8</text>
<text x="111.1" y="123.4">A0</text>
<text x="111.1" y="125.9">A1</text>
<text x="160.7" y="123.4">D7</text>
<text x="160.7" y="125.9">D6</text>
<text x="111.1" y="128.4">A2</text>
<text x="111.1" y="131">A3</text>
<text x="160.7" y="128.4">D5</text>
<text x="160.7" y="131">D4</text>
<text x="111.1" y="133.5">A4</text>
<text x="111.1" y="136">A5</text>
<text x="160.7" y="133.5">D3</text>
<text x="160.7" y="136">D2</text>
<text x="111.1" y="138.5">A6</text>
<text x="111.1" y="141">A7</text>
<text x="160.7" y="138.5">D1 Tx&gt; 1</text>
<text x="160.7" y="141">D0 Rx&lt; 0</text>
<text x="111.1" y="153.9">A8</text>
<text x="160.7" y="153.9">TX31</text>
<text x="111.1" y="156.4">A9</text>
<text x="111.1" y="158.9">A10</text>
<text x="111.1" y="161.4">A11</text>
<text x="160.7" y="156.4">RX31</text>
<text x="160.7" y="158.9">TX21</text>
<text x="160.7" y="161.4">RX21</text>
<text x="111.1" y="163.9">A12</text>
<text x="111.1" y="166.5">A13</text>
<text x="160.7" y="163.9">TX11</text>
<text x="160.7" y="166.5">RX11</text>
<text x="111.1" y="169">A14</text>
<text x="111.1" y="171.5">A15</text>
<text x="160.7" y="169">SDA</text>
<text x="160.7" y="171.5">SCL</text>
</g>
<g font-size="2.1" fill="#505050">
<text x="119" y="34">1</text>
<text x="124.9" y="35.1">1</text>
<text x="148.3" y="35.1">28</text>
<text x="155.4" y="34">28</text>
<text x="220.6" y="31.5">1</text>
<text x="220.6" y="34">3</text>
<text x="229" y="31.5">2</text>
<text x="229" y="34">4</text>
<text x="94.9" y="41.6">1</text>
<text x="102.5" y="41.6">1</text>
<text x="119" y="36.6">2</text>
<text x="119" y="39.1">3</text>
<text x="119" y="41.6">4</text>
<text x="124.9" y="37.7">2</text>
<text x="124.9" y="40.2">3</text>
<text x="148.3" y="40.2">26</text>
<text x="148.3" y="37.7">27</text>
<text x="155.4" y="41.6">25</text>
<text x="155.4" y="39.1">26</text>
<text x="155.4" y="36.6">27</text>
<text x="172.4" y="40.4">1</text>
<text x="180" y="40.4">1</text>
<text x="220.6" y="36.6">5</text>
<text x="229" y="36.6">6</text>
<text x="94.9" y="44.2">2</text>
<text x="94.9" y="46.7">3</text>
<text x="102.5" y="44.2">2</text>
<text x="102.5" y="46.7">3</text>
<text x="119" y="44.2">5</text>
<text x="119" y="46.7">6</text>
<text x="124.9" y="42.8">4</text>
<text x="124.9" y="45.3">5</text>
<text x="124.9" y="47.8">6</text>
<text x="148.3" y="47.8">23</text>
<text x="148.3" y="45.3">24</text>
<text x="148.3" y="42.8">25</text>
<text x="155.4" y="46.7">23</text>
<text x="155.4" y="44.2">24</text>
<text x="172.4" y="42.9">2</text>
<text x="172.4" y="45.4">3</text>
<text x="172.4" y="48">4</text>
<text x="180" y="42.9">2</text>
<text x="180" y="45.4">3</text>
<text x="180" y="48">4</text>
<text x="94.9" y="49.3">4</text>
<text x="94.9" y="51.8">5</text>
<text x="102.5" y="49.3">4</text>
<text x="102.5" y="51.8">5</text>
<text x="119" y="49.3">7</text>
<text x="119" y="51.8">8</text>
<text x="124.9" y="50.4">7</text>
<text x="124.9" y="52.9">8</text>
<text x="148.3" y="52.9">21</text>
<text x="148.3" y="50.4">22</text>
<text x="155.4" y="51.8">21</text>
<text x="155.4" y="49.3">22</text>
<text x="172.4" y="50.5">5</text>
<text x="172.4" y="53.1">6</text>
<text x="180" y="50.5">5</text>
<text x="180" y="53.1">6</text>
<text x="94.9" y="54.3">6</text>
<text x="94.9" y="56.9">7</text>
<text x="102.5" y="54.3">6</text>
<text x="102.5" y="56.9">7</text>
<text x="117.9" y="56.9">10</text>
<text x="118" y="59.4">11</text>
<text x="119" y="54.3">9</text>
<text x="124.9" y="55.4">9</text>
<text x="124.9" y="58">10</text>
<text x="148.3" y="58">19</text>
<text x="148.3" y="55.5">20</text>
<text x="155.4" y="59.4">18</text>
<text x="155.4" y="56.9">19</text>
<text x="155.4" y="54.3">20</text>
<text x="172.4" y="55.6">7</text>
<text x="180" y="55.6">7</text>
<text x="117.9" y="62">12</text>
<text x="117.9" y="64.5">13</text>
<text x="124.9" y="60.5">11</text>
<text x="124.9" y="63.1">12</text>
<text x="124.9" y="65.6">13</text>
<text x="148.3" y="65.6">16</text>
<text x="148.3" y="63.1">17</text>
<text x="148.3" y="60.5">18</text>
<text x="155.4" y="64.5">16</text>
<text x="155.4" y="62">17</text>
<text x="117.9" y="67">14</text>
<text x="124.9" y="68.1">14</text>
<text x="148.3" y="68.1">15</text>
<text x="155.4" y="67">15</text>
<text x="47.4" y="73.4">1</text>
<text x="47.4" y="75.9">2</text>
<text x="54.3" y="73.4">3</text>
<text x="54.3" y="75.9">4</text>
<text x="134.3" y="92.4">1</text>
<text x="134.3" y="95">2</text>
<text x="144.4" y="92.4">1</text>
<text x="144.4" y="95">2</text>
<text x="154.6" y="92.4">1</text>
<text x="154.6" y="95">2</text>
<text x="196.5" y="93.7">1</text>
<text x="204.9" y="93.7">2</text>
<text x="219.3" y="93.7">1</text>
<text x="227.7" y="93.7">2</text>
<text x="84.8" y="97.5">1</text>
<text x="84.8" y="100">2</text>
<text x="94.9" y="97.5">1</text>
<text x="94.9" y="100">2</text>
<text x="105.1" y="97.5">1</text>
<text x="105.1" y="100">2</text>
<text x="134.3" y="97.5">3</text>
<text x="134.3" y="100">4</text>
<text x="144.4" y="97.5">3</text>
<text x="144.4" y="100">4</text>
<text x="154.6" y="97.5">3</text>
<text x="154.6" y="100">4</text>
<text x="196.5" y="96.2">3</text>
<text x="196.5" y="98.8">5</text>
<text x="196.5" y="101.3">7</text>
<text x="204.9" y="96.2">4</text>
<text x="204.9" y="98.8">6</text>
<text x="204.9" y="101.3">8</text>
<text x="219.3" y="96.2">3</text>
<text x="219.3" y="98.8">5</text>
<text x="219.3" y="101.3">7</text>
<text x="227.7" y="96.2">4</text>
<text x="227.7" y="98.8">6</text>
<text x="227.7" y="101.3">8</text>
<text x="84.8" y="102.6">3</text>
<text x="84.8" y="105.1">4</text>
<text x="84.8" y="107.7">5</text>
<text x="94.9" y="102.6">3</text>
<text x="94.9" y="105.1">4</text>
<text x="94.9" y="107.7">5</text>
<text x="105.1" y="102.6">3</text>
<text x="105.1" y="105.1">4</text>
<text x="105.1" y="107.7">5</text>
<text x="134.3" y="102.6">5</text>
<text x="134.3" y="105.1">6</text>
<text x="134.3" y="107.7">7</text>
<text x="144.4" y="102.6">5</text>
<text x="144.4" y="105.1">6</text>
<text x="144.4" y="107.7">7</text>
<text x="154.6" y="102.6">5</text>
<text x="154.6" y="105.1">6</text>
<text x="154.6" y="107.7">7</text>
<text x="195.5" y="106.4">11</text>
<text x="196.5" y="103.8">9</text>
<text x="204.9" y="103.8">10</text>
<text x="204.9" y="106.4">12</text>
<text x="218.3" y="106.4">11</text>
<text x="219.3" y="103.8">9</text>
<text x="227.7" y="103.8">10</text>
<text x="227.7" y="106.4">12</text>
<text x="84.8" y="110.2">6</text>
<text x="94.9" y="110.2">6</text>
<text x="105.1" y="110.2">6</text>
<text x="134.3" y="110.2">8</text>
<text x="144.4" y="110.2">8</text>
<text x="154.6" y="110.2">8</text>
<text x="195.3" y="108.9">13</text>
<text x="195.3" y="111.5">15</text>
<text x="204.9" y="108.9">14</text>
<text x="204.9" y="111.5">16</text>
<text x="218.2" y="108.9">13</text>
<text x="218.2" y="111.5">15</text>
<text x="227.7" y="108.9">14</text>
<text x="227.7" y="111.5">16</text>
<text x="195.3" y="114">17</text>
<text x="195.3" y="116.5">19</text>
<text x="195.3" y="119.1">21</text>
<text x="204.9" y="114">18</text>
<text x="204.9" y="116.5">20</text>
<text x="204.9" y="119.1">22</text>
<text x="218.2" y="114">17</text>
<text x="218.2" y="116.5">19</text>
<text x="218.2" y="119.1">21</text>
<text x="227.7" y="114">18</text>
<text x="227.7" y="116.5">20</text>
<text x="227.7" y="119.1">22</text>
<text x="84.8" y="122.9">1</text>
<text x="84.8" y="125.4">2</text>
<text x="94.9" y="122.9">1</text>
<text x="94.9" y="125.4">2</text>
<text x="105.1" y="122.9">1</text>
<text x="105.1" y="125.4">2</text>
<text x="134.3" y="122.9">1</text>
<text x="134.3" y="125.4">2</text>
<text x="144.4" y="122.9">1</text>
<text x="144.4" y="125.4">2</text>
<text x="154.6" y="122.9">1</text>
<text x="154.6" y="125.4">2</text>
<text x="195.3" y="121.6">23</text>
<text x="195.3" y="124.2">25</text>
<text x="204.9" y="121.6">24</text>
<text x="204.9" y="124.2">26</text>
<text x="218.2" y="121.6">23</text>
<text x="218.2" y="124.2">25</text>
<text x="227.7" y="121.6">24</text>
<text x="227.7" y="124.2">26</text>
<text x="84.8" y="128">3</text>
<text x="84.8" y="130.5">4</text>
<text x="94.9" y="128">3</text>
<text x="94.9" y="130.5">4</text>
<text x="105.1" y="128">3</text>
<text x="105.1" y="130.5">4</text>
<text x="134.3" y="128">3</text>
<text x="134.3" y="130.5">4</text>
<text x="144.4" y="128">3</text>
<text x="144.4" y="130.5">4</text>
<text x="154.6" y="128">3</text>
<text x="154.6" y="130.5">4</text>
<text x="195.3" y="126.7">27</text>
<text x="195.3" y="129.2">29</text>
<text x="195.3" y="131.8">31</text>
<text x="204.9" y="126.7">28</text>
<text x="204.9" y="129.2">30</text>
<text x="204.9" y="131.8">32</text>
<text x="218.2" y="126.7">27</text>
<text x="218.2" y="129.2">29</text>
<text x="218.2" y="131.8">31</text>
<text x="227.7" y="126.7">28</text>
<text x="227.7" y="129.2">30</text>
<text x="227.7" y="131.8">32</text>
<text x="84.8" y="133.1">5</text>
<text x="84.8" y="135.6">6</text>
<text x="94.9" y="133.1">5</text>
<text x="94.9" y="135.6">6</text>
<text x="105.1" y="133.1">5</text>
<text x="105.1" y="135.6">6</text>
<text x="134.3" y="133.1">5</text>
<text x="134.3" y="135.6">6</text>
<text x="144.4" y="133.1">5</text>
<text x="144.4" y="135.6">6</text>
<text x="154.6" y="133.1">5</text>
<text x="154.6" y="135.6">6</text>
<text x="195.3" y="134.3">33</text>
<text x="195.3" y="136.9">35</text>
<text x="204.9" y="134.3">34</text>
<text x="204.9" y="136.9">36</text>
<text x="218.2" y="134.3">33</text>
<text x="218.2" y="136.9">35</text>
<text x="227.7" y="134.3">34</text>
<text x="227.7" y="136.9">36</text>
<text x="84.8" y="138.1">7</text>
<text x="84.8" y="140.7">8</text>
<text x="94.9" y="138.1">7</text>
<text x="94.9" y="140.7">8</text>
<text x="105.1" y="138.1">7</text>
<text x="105.1" y="140.7">8</text>
<text x="134.3" y="138.1">7</text>
<text x="134.3" y="140.7">8</text>
<text x="144.4" y="138.1">7</text>
<text x="144.4" y="140.7">8</text>
<text x="154.6" y="138.1">7</text>
<text x="154.6" y="140.7">8</text>
<text x="219.3" y="141.9">1</text>
<text x="227.7" y="141.9">2</text>
<text x="219.3" y="144.5">3</text>
<text x="227.7" y="144.5">4</text>
<text x="84.8" y="153.4">1</text>
<text x="84.8" y="155.9">2</text>
<text x="94.9" y="153.4">1</text>
<text x="94.9" y="155.9">2</text>
<text x="105.1" y="153.4">1</text>
<text x="105.1" y="155.9">2</text>
<text x="134.3" y="153.4">1</text>
<text x="134.3" y="155.9">2</text>
<text x="144.4" y="153.4">1</text>
<text x="144.4" y="155.9">2</text>
<text x="154.6" y="153.4">1</text>
<text x="154.6" y="155.9">2</text>
<text x="84.8" y="158.4">3</text>
<text x="84.8" y="161">4</text>
<text x="94.9" y="158.4">3</text>
<text x="94.9" y="161">4</text>
<text x="105.1" y="158.4">3</text>
<text x="105.1" y="161">4</text>
<text x="134.3" y="158.4">3</text>
<text x="134.3" y="161">4</text>
<text x="144.4" y="158.4">3</text>
<text x="144.4" y="161">4</text>
<text x="154.6" y="158.4">3</text>
<text x="154.6" y="161">4</text>
<text x="84.8" y="163.5">5</text>
<text x="84.8" y="166.1">6</text>
<text x="94.9" y="163.5">5</text>
<text x="94.9" y="166.1">6</text>
<text x="105.1" y="163.5">5</text>
<text x="105.1" y="166.1">6</text>
<text x="134.3" y="163.5">5</text>
<text x="134.3" y="166.1">6</text>
<text x="144.4" y="163.5">5</text>
<text x="144.4" y="166.1">6</text>
<text x="154.6" y="163.5">5</text>
<text x="154.6" y="166.1">6</text>
<text x="84.8" y="168.6">7</text>
<text x="84.8" y="171.1">8</text>
<text x="94.9" y="168.6">7</text>
<text x="94.9" y="171.1">8</text>
<text x="105.1" y="168.6">7</text>
<text x="105.1" y="171.1">8</text>
<text x="134.3" y="168.6">7</text>
<text x="134.3" y="171.1">8</text>
<text x="144.4" y="168.6">7</text>
<text x="144.4" y="171.1">8</text>
<text x="154.6" y="168.6">7</text>
<text x="154.6" y="171.1">8</text>
</g>
</svg>
